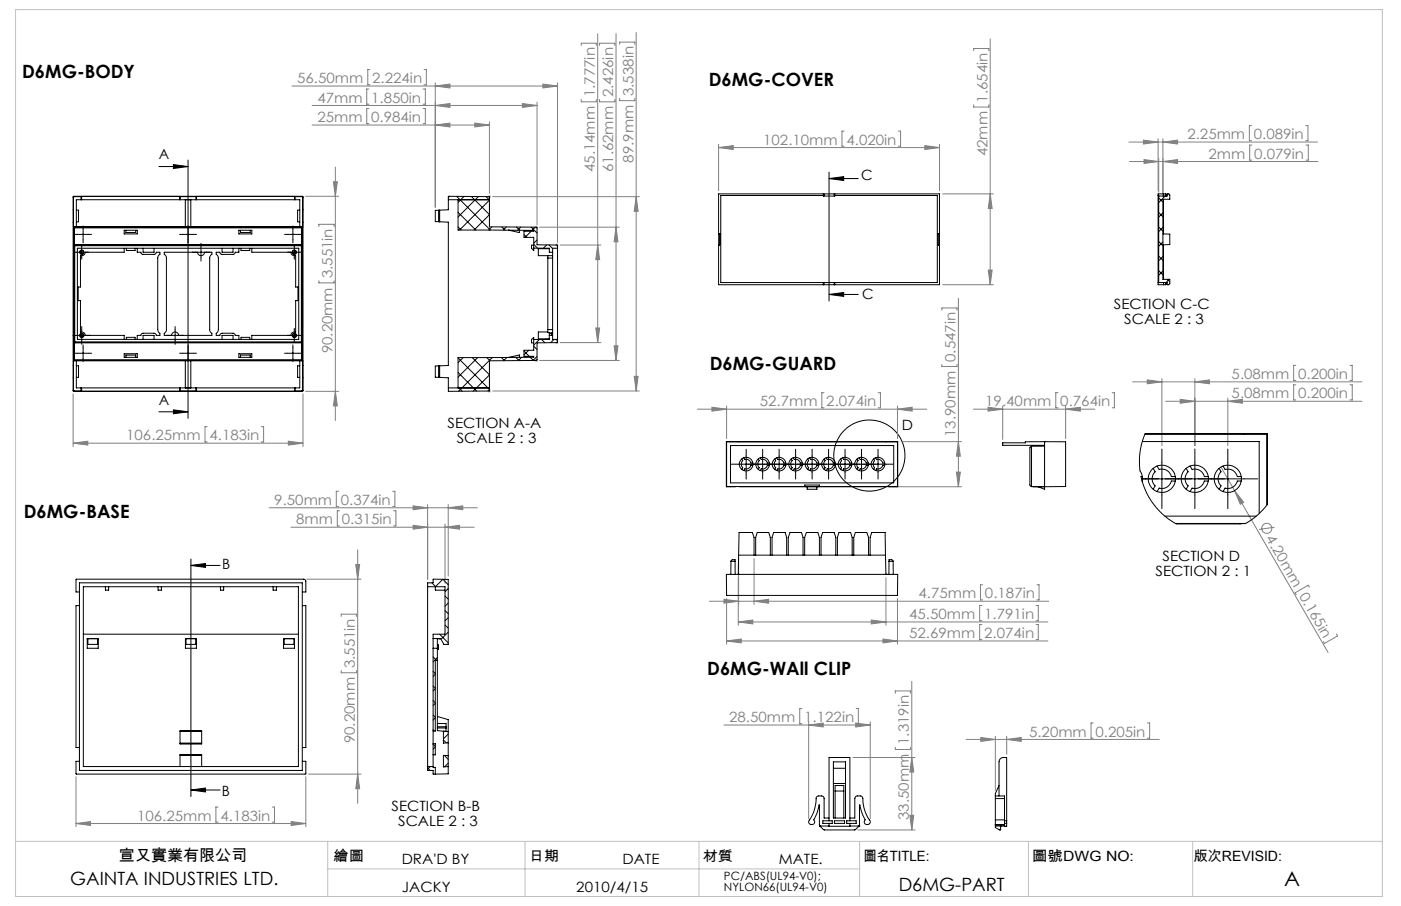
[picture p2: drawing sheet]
<svg xmlns="http://www.w3.org/2000/svg" width="432mm" height="279mm" viewBox="0 0 432 279" stroke-linecap="round" stroke-linejoin="round" font-family="sans-serif">
<g fill="none" stroke="#808080" stroke-width=".31">
<path d="M179.1 14v-.7h4.7v.7M184.2 10.4v95.3M184.8 14v-.7h4.7v.7M189.9 10.4v100.8M191 13.7v-.7h4.7v.7M196.1 10v110.6M300.1 15.6v-.6h4.7v.6M305.2 12v75.8M90 26.5h81.8M96.2 32.5h69.3M96.2 38.6h54.6M113.7 27.4h-.7v4.7h.7"/>
<path d="M113.7 33.5h-.7v4.6h.7M114 21.4h-.7v4.7h.7M130.4 27.4h.7v4.7h-.7M130.4 33.5h.7v4.6h-.7M130.7 21.4h.7v4.7h-.7M134.2 26.5l4.5-.6v1.2zM134.2 32.5l4.5-.6v1.2zM134.2 38.6l4.5-.6v1.2zM134.2 25.5v38.4M146.3 38l4.5 .6-4.5 .6zM150.8 37.5v22.2M161 31.9l4.5 .6-4.5 .6z"/>
<path d="M165.5 31.5v37.8M167.3 25.9l4.5 .6-4.5 .6zM171.8 25.5v49.3M179.1 30.7v.7h4.7v-.7M184.8 30.7v.7h4.7v-.7M191 30.3v.7h4.7v-.7M300.1 32.3v.7h4.7v-.7M385.8 38.7h-.7v4.7h.7M402.4 38.7h.7v4.7h-.7M102.8 56.1h1.2l-.6 4.4zM103.4 51.5v78.2M221.5 45.5l4.5-.6v1.2z"/>
<path d="M221.5 44.5v14.3M221.5 45.5h68.1M260.2 40.4h-.7v4.7h.7M276.9 40.4h.7v4.7h-.7M285 44.9l4.6 .6-4.6 .6zM289.6 44.5v14.3M290.5 59.8h15.7M305.2 59.8l.6 4.5h-1.2zM347.9 43.8h58.2M348.1 49.8h58.1M352.4 43.2l4.5 .6-4.5 .6zM352.6 49.2l4.5 .6-4.5 .6z"/>
<path d="M356.9 42.8v16M357.1 48.8v10.5M358.4 49.8l4.5-.6v1.2zM358.4 43.8l4.5-.6v1.2zM358.4 42.8v17.7M385.8 44.7h-.6v4.7h.6M402.5 44.7h.7v4.7h-.7M94.2 60.5h10.2M98.3 69.9v-.7h4.7v.7M151.8 60.6h45.3M166.3 70.1h24.6M172.6 75.6h12.6"/>
<path d="M184.2 75.6l.6 4.5h-1.2zM189.9 70.1l.6 4.5h-1.2zM196.1 60.6l.6 4.6h-1.2zM98.3 86.6v.6h4.7v-.6M290.3 95.6v-.6h4.7v.6M290.5 87.8h15.7M295.4 92v58.1M304.6 83.3h1.2l-.6 4.5zM166.3 111.2h24.6M172.6 105.7h12.6M183.6 101.1h1.2l-.6 4.6zM189.3 106.6h1.2l-.6 4.6z"/>
<path d="M195.5 116.1h1.2l-.6 4.5zM290.3 112.4v.6h4.7v-.6M349.1 117.8h70.6M353.6 117.2l4.5 .6-4.5 .6zM358.1 116.8v20.6M368.3 117.8l4.4-.6v1.2zM368.3 116.8v20.6M399.4 112.7h-.7v4.6h.7M399.4 118.7h-.7v4.6h.7M416.1 118.7h.7v4.6h-.7M416.1 112.7h.7v4.6h-.7M22.5 136.7l4.6-.6v1.2z"/>
<path d="M22.5 121.5v16.2M22.5 136.7h70.9M63.9 131.6h-.7v4.7h.7M80.5 131.6h.7v4.7h-.7M88.9 136.1l4.5 .6-4.5 .6zM93.4 121.5v16.2M94.2 120.7h10.2M103.4 120.7l.6 4.5h-1.2zM151.8 120.6h45.3M214.9 126.2h70.7M219.4 125.6l4.5 .6-4.5 .6zM223.9 125.2v10.1"/>
<path d="M254 121.1h-.7v4.7h.7M270.7 121.1h.7v4.7h-.7M276.6 126.2l4.5-.6v1.2zM276.6 125.2v10.1M277.7 136.2h18.7M295.4 136.2l.6 4.5h-1.2zM300 126.2h37.4M304.5 125.6l4.5 .6-4.5 .6zM309 125.2v10.3M326.1 121.1h-.7v4.7h.7M328.4 126.2l4.6-.6v1.2zM328.4 125.2v10.1"/>
<path d="M342.8 121.1h.7v4.7h-.7M359.3 123.8h60.4M363.7 123.2l4.6 .6-4.6 .6zM378.4 123.8l4.5-.6v1.2zM378.4 122.8v14.6M82.9 156.6h64.2M104.4 151.5h-.8v4.7h.8M104.6 157.5h-.6v4.7h.6M121 151.5h.7v4.7h-.7M121.3 157.5h.7v4.7h-.7M127.3 156l4.5 .6-4.5 .6zM131.8 155.6v23.1"/>
<path d="M138.1 156.6l4.5-.6v1.2zM138.1 155.6v22.1M273.5 150.1h22.9M294.8 145.6h1.2l-.6 4.5zM376.3 144l4.2 7.3M380.5 151.3l2.8 3.6-1 .6zM380.5 151.3l28.8 49.9M89.7 162.6h56.5M94.6 178.6h16.7M109.6 174.1h1.2l-.6 4.5zM110.2 169.6v78.1M127.3 162l4.5 .6-4.5 .6z"/>
<path d="M137.2 162.6l4.4-.6v1.2zM137.2 161.6v18.3M227.5 178.1v14.7M227.6 172.2v14.2M232.4 172.2v14.2M273 178.1v14.7M392.8 162.6l-4.7 .7M105.2 190.1v-.7h4.7v.7M218.7 185.4h104.5M223.1 184.8l4.5 .6-4.5 .6zM223.9 197.7l4.6-.6v1.2zM223.9 184.6v14"/>
<path d="M223.9 197.7h99.1M227.5 191.8l4.5-.6v1.2zM227.5 191.8h95.5M232.4 185.4l4.5-.6v1.2zM268.5 191.2l4.5 .6-4.5 .6zM272.1 197.1l4.5 .6-4.5 .6zM276.6 184.6v14M302.6 186.7h-.7v4.7h.7M302.6 192.6h-.7v4.6h.7M302.9 180.3h-.7v4.7h.7M319.3 186.7h.7v4.7h-.7M319.3 192.6h.7v4.6h-.7"/>
<path d="M319.6 180.3h.7v4.7h-.7M403.6 181.1l-.4-.6-4 2.3 .3 .6M411.9 195.5l.4 .6-4.1 2.3-.3-.6M105.2 206.8v.7h4.7v-.7M247.2 218.5h-.7v4.7h.7M263.9 218.5h.6v4.7h-.6M275.9 213.8v-.7h4.7v.7M281 210.1v45.8M23.4 239.5v15.5M94.3 239.5v15.5M95 238.7h16.3M110.2 238.7l.6 4.5h-1.2z"/>
<path d="M223.1 223.6h45.1M249.2 223.6l4.5-.6v1.2zM249.2 222.6v29.9M262.9 233.6h19.1M263.7 223l4.5 .6-4.5 .6zM268.2 222.6v29.9M275.9 230.5v.6h4.7v-.6M281 233.6l.6 4.5h-1.2zM297.8 228h59.5M302.3 227.4l4.5 .6-4.5 .6zM306.8 227v16.7M310.3 228l4.4-.6v1.2z"/>
<path d="M310.3 227v5.6M336.9 223h-.6v4.6h.6M353.6 223h.7v4.6h-.7M23.4 254l4.5-.6v1.2zM23.4 254h70.9M67.2 248.9h-.7v4.6h.7M83.9 248.9h.7v4.6h-.7M89.7 253.4l4.6 .6-4.6 .6zM264.4 255.9h17.6M280.4 251.4h1.2l-.6 4.5z"/>
<circle cx="390.5" cy="162.9" r="1.56"/>
</g>
<g fill="none" stroke="#000" stroke-width=".31">
<path d="M49 51.4h9M53.4 50.8l4.6 .6-4.6 .6zM58 49.4v79.6M255.5 55.1l4.5-.6v1.2zM255.5 53.1v39.7M255.5 55.1h9M23 77.8h4.4M23 72.3h5.2M25.2 75.6v4.3M25.6 69.7v5.2M55.4 72.3h5.2M59.2 77.8h5.5"/>
<path d="M61.9 75v5.5M87.7 72.3h5.2M88.5 77.8h4.4M90.3 69.7v5.2M90.7 75.6v4.3M255.5 90.8l4.5-.6v1.2zM255.5 90.8h9M22.5 103.4h5.4M23 108.9h5.2M25.2 100.7v5.5M25.6 106.4v5.1M51.2 103.4h5.5"/>
<path d="M54 100.7v5.5M55.4 108.9h5.2M87.7 108.9h5.2M88.5 103.4h4.4M90.3 106.4v5.1M90.7 101.3v4.3M49 127h9M53.4 126.4l4.6 .6-4.6 .6zM230 138.5v9.2M235.1 138.5v9.2M240.1 138.5v9.2M245.2 138.5v9.2"/>
<path d="M250.3 138.5v9.2M255.4 138.5v9.2M260.5 138.5v9.2M265.5 138.5v9.2M270.6 138.5v9.2M358.1 138.5v18.3M368.3 138.5v18.3M378.4 138.5v18.3M225.4 143.2h49.8M351.8 147.7h35.8M58.8 174.4l4.5-.6v1.2zM58.8 172.4v73.2"/>
<path d="M58.8 174.4h9M58.8 243.6l4.5-.6v1.2zM58.8 243.6h9"/>
<circle cx="267.9" cy="140.5" r="11"/>
</g>
<g fill="none" stroke="#c0c0c0" stroke-width=".31">
<path d="M4.8 3h421.2v273.5h-421.2zM150.4 60.6h.9M150.5 60.3l.7 .7M150.8 60.1v1M151.2 60.3l-.7 .7M164.8 70.1h1M165 69.7l.7 .7M165.3 69.6v1M165.7 69.7l-.7 .7M171.1 75.6h1.1M171.3 75.2l.7 .7M171.6 75.1v1"/>
<path d="M172 75.2l-.7 .7M164.8 111.2h1M165 110.8l.7 .7M165.3 110.7v1M165.7 110.8l-.7 .7M171.1 105.7h1.1M171.3 105.3l.7 .7M171.6 105.2v1M172 105.3l-.7 .7M150.4 120.6h.9M150.5 120.2l.7 .7M150.8 120.1v1"/>
<path d="M151.2 120.2l-.7 .7M4.8 259.5h421.2M101 259.5v17M161.8 259.5v17M215.4 259.5v17M264.9 259.5v17M317 259.5v17M367.6 259.5v17M101 268h163.9"/>
</g>
<g fill="#000">
<path d="M53.4 50.8l4.6 .6-4.6 .6zM53.4 126.4l4.6 .6-4.6 .6z"/>
<path d="M58.8 243.6l4.5-.6v1.2zM58.8 174.4l4.5-.6v1.2zM255.5 55.1l4.5-.6v1.2zM255.5 90.8l4.5-.6v1.2z"/>
</g>
<g fill="#808080">
<path d="M380.5 151.3l2.8 3.6-1 .6z"/>
<path d="M183.6 101.1h1.2l-.6 4.6zM184.2 75.6l.6 4.5h-1.2z"/>
<path d="M189.3 106.6h1.2l-.6 4.6zM189.9 70.1l.6 4.5h-1.2z"/>
<path d="M196.1 60.6l.6 4.6h-1.2zM195.5 116.1h1.2l-.6 4.5z"/>
<path d="M249.2 223.6l4.5-.6v1.2zM263.7 223l4.5 .6-4.5 .6z"/>
<path d="M304.5 125.6l4.5 .6-4.5 .6zM328.4 126.2l4.6-.6v1.2z"/>
<path d="M302.3 227.4l4.5 .6-4.5 .6zM310.3 228l4.4-.6v1.2z"/>
<path d="M127.3 156l4.5 .6-4.5 .6zM138.1 156.6l4.5-.6v1.2zM221.5 45.5l4.5-.6v1.2zM285 44.9l4.6 .6-4.6 .6zM219.4 125.6l4.5 .6-4.5 .6zM276.6 126.2l4.5-.6v1.2zM363.7 123.2l4.6 .6-4.6 .6zM378.4 123.8l4.5-.6v1.2zM353.6 117.2l4.5 .6-4.5 .6zM368.3 117.8l4.4-.6v1.2z"/>
<path d="M352.6 49.2l4.5 .6-4.5 .6zM358.4 49.8l4.5-.6v1.2z"/>
<path d="M134.2 26.5l4.5-.6v1.2zM167.3 25.9l4.5 .6-4.5 .6z"/>
<path d="M22.5 136.7l4.6-.6v1.2zM88.9 136.1l4.5 .6-4.5 .6z"/>
<path d="M137.2 162.6l4.4-.6v1.2zM127.3 162l4.5 .6-4.5 .6zM358.4 43.8l4.5-.6v1.2zM352.4 43.2l4.5 .6-4.5 .6z"/>
<path d="M161 31.9l4.5 .6-4.5 .6zM134.2 32.5l4.5-.6v1.2z"/>
<path d="M146.3 38l4.5 .6-4.5 .6zM134.2 38.6l4.5-.6v1.2z"/>
<path d="M102.8 56.1h1.2l-.6 4.4zM103.4 120.7l.6 4.5h-1.2z"/>
<path d="M280.4 251.4h1.2l-.6 4.5zM281 233.6l.6 4.5h-1.2z"/>
<path d="M109.6 174.1h1.2l-.6 4.5zM110.2 238.7l.6 4.5h-1.2zM305.2 59.8l.6 4.5h-1.2zM304.6 83.3h1.2l-.6 4.5zM295.4 136.2l.6 4.5h-1.2zM294.8 145.6h1.2l-.6 4.5z"/>
<path d="M23.4 254l4.5-.6v1.2zM89.7 253.4l4.6 .6-4.6 .6z"/>
<path d="M227.5 191.8l4.5-.6v1.2zM268.5 191.2l4.5 .6-4.5 .6z"/>
<path d="M223.9 197.7l4.6-.6v1.2zM272.1 197.1l4.5 .6-4.5 .6zM223.1 184.8l4.5 .6-4.5 .6zM232.4 185.4l4.5-.6v1.2z"/>
</g>
<g fill="none" stroke="#000" stroke-width=".31">
<path d="M253.8 59.8v.5M253.9 59.8v.7M257.1 59.8v.7M257.2 59.8v.7M257.3 59.8v.7h-3.5v-.2h-31.7v26.8h66.8v-26.8h-31.6M358.6 59.8v.7M359.2 59.8l.2 .7M359.2 59.8h-2.3v28h2.3M359.2 59.8v.7M359.7 59.8h.5l.3 .3v1.4h-2.1v24.6h2.1v1.4l-.3 .3h-.5v-.7h-2.8M359.7 59.8v.7h-2.6M359.8 59.8h-.1"/>
<path d="M22.5 60.7l.1 .2M22.5 60.7v59.8M22.6 60.9v9.2M22.6 70.1l.2 .2M22.8 60.5l-.3 .2M22.8 60.5h70.4M22.8 60.5l.1 .1M22.8 70.3h.2M22.8 70.3v40.6M22.8 75.7v.1M22.8 75.8h.2M22.9 70l-.3 .1"/>
<path d="M22.9 60.6l-.3 .3M22.9 70l.1 .1M22.9 70h70.2M22.9 60.6h2.1M23 75.5h.1M23 75.5l-.2 .2M23 70.1l-.2 .2M23 70.1v.2M23 75.5h69.9M23 75.5v.1M23 70.3v5.2M23 70.3h69.9"/>
<path d="M23 70.1h69.9M23 75.6l-.2 .2M23 75.6v.2M23 75.6h69.9M23 75.8h69.9M23 75.8v29.6M23.5 70v-8.4h68.9v8.4M23.5 64.8h.7v3.6h-.7M23.8 76.6h68.3v28.1h-68.3zM25 60.6v1M25 60.6h.2v1M38.3 76.6v1.2h-12a1.09 1.09 0 0 1-1.5 1v9.7h-.7v4.2h.7v9.7a1.09 1.09 0 0 1 1.5 1h12v1.3"/>
<path d="M38.3 71h4v1.1h-4zM38.8 71v.7h3v-.7M38.9 76.6v.7h2.7v-.7M42.3 76.6v1.2h1.1l.2 .4 .5 .3h3.4l.5-.3 .2-.4h1.1v.6l-.5 .5-.2 .7v22l.2 .7 .5 .5v.6h-1.1l-.2-.4-.5-.2h-3.4l-.5 .2-.2 .4h-1.1v1.3M44.1 76.6v1.2h3.4v-1.2M50.6 77.8h10.3a1.08 1.08 0 0 0 1.1 1 1.08 1.08 0 0 0 1-1h2.3v.6l-.7 1v22.4l.7 1v.6h-10.3a1.08 1.08 0 0 0-1-1 1.08 1.08 0 0 0-1.1 1h-2.3v-.6l.7-1v-22.4l-.7-1zM55.5 60.6h4.9M55.5 60.6h-.1v1M55.5 60.6v1M57.1 61.6v8.4M58.8 61.6v8.4M60.4 60.6h.2v1"/>
<path d="M60.4 60.6v1M68.4 76.6v1.2h3.4v-1.2M73.6 76.6v1.2h-1.1l-.1 .3-.6 .4h-3.4l-.5-.3-.1-.4h-1.2v.6l.6 .7 .1 .5v22l-.1 .6-.6 .6v.6h1.2l.1-.4 .5-.2h3.4l.5 .2 .2 .4h1.1v1.3M73.6 71h4v1.1h-4zM74.1 71v.7h3v-.7M74.3 76.6v.7h2.7v-.7M77.6 76.6v1.2h12a1.09 1.09 0 0 0 1.5 1v9.7h.7v4.2h-.7v9.7a1.09 1.09 0 0 0-1.5 1h-12v1.3M90.9 60.6h-.1v1M90.9 60.6h2.2M90.9 60.6v1M92.4 64.8h-.7v3.6h.7M92.9 75.6l.2 .2"/>
<path d="M92.9 75.8h.2M92.9 75.6v.2M92.9 75.8v29.6M92.9 75.5l.2 .2M92.9 75.5h.1M92.9 70.1l.2 .2M92.9 70.3h.2M92.9 70.1v.2M92.9 70.3v5.2M92.9 75.5v.1M93.1 70l.2 .1M93.1 60.6l.2 .3"/>
<path d="M93.1 70l-.2 .1M93.1 75.8v29.6M93.1 70.3v5.4M93.1 75.7v.1M93.2 60.5l.2 .2M93.2 60.5l-.1 .1M93.3 60.9v9.2M93.3 70.1l-.2 .2M93.4 60.7l-.1 .2M93.4 60.7v59.8M135.2 64.8l-1 .1v3.4l1 .1M135.2 64.8v3.6"/>
<path d="M135.2 68.4h.3M135.5 64.8l2.7-.1v-4.2l12.6 .1v9.4l14.5 .1 .2 .2v5.2l6.3 .2v29.9l-6.3 .1v5.2l-.2 .3-14.5 .1v9.3l-12.6 .1v-4.2l-2.7-.1M135.5 68.4l2.7 .1v44.2l-2.7 .1M135.5 64.8v3.6M135.5 64.8h-.3M138.2 61.6h12.6M138.6 60.5l-.4 .4M140.8 60.6l10.3 10.3M141.2 61.6v9.3l23.3 .1v.3h-3v1.9h3v4.1l-.7-.7v-1h.7M141.2 70l.9 .9M141.2 65.5l5.4 5.4M143 60.6l-1.8 1.8"/>
<path d="M145.3 60.6l5.5 5.6-4.7 4.7M147.5 60.6l-6.3 6.3M149.8 60.6l1 1.1M150.8 61.7l-9.2 9.2M151.6 70l-1 .9M154.7 70l.9 1M156.1 70l-1 1M156.9 71l3.2 .7v-.7M159.2 70l1 1M160.5 70l-1 1M161.5 72.4l.9 .8M163.7 71.3l-1.9 1.9"/>
<path d="M163.7 70.1l1.8 1.8M164.5 76.5l4.8 .1v1.2h1M164.5 75.4l1.2 1.1M165 70.1l-1 .9M165.5 74l-1 1M168.5 75.5l-1 1M168.8 78.8v.8M168.8 79.6v22M168.8 79.6h1.5M169.2 75.5l1.1 1.2M169.3 76.7h-3.4v2.1h4.4M170.3 77.8v1"/>
<path d="M170.3 78.8v.8M170.3 79.6v22M171.8 76.6h-1.5v1.2M221.5 72h.3v3.6h-.3M221.8 72.1h-.3v-12.3h68.1v28h-68.1v-12.3h.3M221.8 72.2h-.3v3.3h.3M257.3 60.3h.1M289.2 72.1h.4M289.2 75.5h.4M289.2 72.2h.4M289.6 72h-.4v3.6h.4M356.9 60.3h.2v26.8"/>
<path d="M357.1 79l1.3 1.3M357.1 74.5l1.3 1.3M357.1 70l1.3 1.3M357.1 65.5l1.3 1.4M357.1 61l1.3 1.3M358.4 65.6l-1.3 1.4M358.4 70.1l-1.3 1.3M358.4 74.6l-1.3 1.4M358.4 79.1l-1.3 1.3M358.4 72.1l2.1 .1v3.2l-2.1 .1M358.6 61.5v10.6M358.6 75.5v10.6"/>
<path d="M359.1 60.5l-2 2M253.8 87.1v.7M253.9 87.1v.7M257.1 87.1v.7M257.2 87.1v.7M257.3 87.1h.1M257.3 87.1v.7M357.1 83.5l1.3 1.3M358.4 83.6l-1.3 1.3M358.6 87.1v.7M359.2 87.1v.7M359.4 87.1l-.2 .7"/>
<path d="M359.8 86.1l.7 .8M360.4 86.1l-1 1M22.6 111.1l.3 .2M22.6 111.1v9.3M22.8 110.9l.2 .3M22.8 110.9h.2M22.8 110.9l-.2 .2M22.8 105.4l.2 .3M22.8 105.4h.2M22.9 111.3h70.2M23 105.7h.1M23 110.9v.3"/>
<path d="M23 105.7h69.9M23 105.7v5.2M23 110.9h69.9M23 111.2h69.9M23 111.2l-.1 .1M23 105.4v.3M23 105.4h69.9M23.5 111.3v8.3h68.9v-8.3M23.5 112.8h.7v3.6h-.7M25 119.6v1M25.2 119.6v1.1l-.2-.1M38.3 109.1h4v1.1h-4z"/>
<path d="M38.8 110.2v-.7h3v.7M38.9 104.7v-.7h2.7v.7M44.1 104.7v-1.3h3.4v1.3M55.4 119.6v1.1l.1-.1M55.5 119.6v1M57.1 111.3v8.3M58.8 111.3v8.3M60.4 119.6v1M60.6 119.6v1.1l-.2-.1M68.4 104.7v-1.3h3.4v1.3M73.6 109.1h4v1.1h-4zM74.1 110.2v-.7h3v.7"/>
<path d="M74.3 104.7v-.7h2.7v.7M90.8 119.6v1.1l.1-.1M90.9 119.6v1M92.4 112.8h-.7v3.6h.7M92.9 105.4h.2M92.9 105.4v.3M92.9 105.7h.1M92.9 110.9h.2M92.9 110.9v.3M92.9 105.7v5.2M92.9 111.2l.2 .1M93.1 105.4l-.2 .3"/>
<path d="M93.1 105.4v.1M93.1 105.5l-.2 .2M93.1 110.9l-.2 .3M93.1 105.5v5.4M93.1 110.9l.2 .2M93.3 111.1l-.2 .2M93.3 111.1v9.3M135.2 112.8l-1 .1v3.4l1 .1M135.2 112.8h.3M135.2 116.4h.3M135.2 112.8v3.6M135.5 112.8v3.6"/>
<path d="M138.2 119.6h12.6M141.2 119.3l1.3 1.4M141.2 114.9l5.7 5.7M141.2 110.4l9.6 9.7M142.7 110.3l-1.5 1.5M145.6 110.3l5.2 5.3M147.2 110.3l-6 6M150 110.3l1.1 1M150.8 115.6l-5 5M151.7 110.3l-10.4 10.4M154.5 110.2l1 1M156.2 110.2l-1 1"/>
<path d="M156.9 110.2l3.2-.7v.7M159 110.2l.9 1M160.8 110.2l-1 1M161.5 108.3l1.6 1.6M162.9 108l-1.4 1.4M163.4 110.2l1 1M164.5 105.7h-.7v-1l.7-.6v3.9h-3v1.9h3v.3l-23.3 .1v9.3M164.5 106.8l1 1M165.5 109.9l-1.2 1.3M166.3 104.7l-1.8 1.7M166.9 104.7l1 1M168.8 101.6v.9l1.2 .4"/>
<path d="M168.8 102.4h-2.9v2.1h3.4M168.8 101.6h1.5M169.3 103.4h1M169.3 103.4v1.3h-4.8M169.7 102.8h-.4v.6M170.1 103.4l.2 .2M170.3 101.6v1.2M170.3 102.8v1.9h1.5M170.3 102.8l-.3-.1v.7M170.8 104.7l-1 1M171.4 104.7l.4 .4M22.5 120.5l.3 .2"/>
<path d="M22.6 120.4l.3 .2M22.6 120.4l-.1 .1M22.8 120.7h70.4M22.9 120.6h2.1M22.9 120.6l-.1 .1M55.5 120.6h4.9M90.9 120.6h2.2M93.1 120.6l.1 .1M93.3 120.4l-.2 .2M93.3 120.4l.1 .1M93.4 120.5l-.2 .2M150.8 120.1l-.4 .5"/>
<path d="M223.9 136.2h52.8M223.9 136.2v13.8M223.9 136.2v13.9M225.1 137.4h50.3v11.5h-50.3zM227.5 136.2h.1M273 136.2h.1M276.7 136.2l-.1 13.8M276.7 136.2v13.9M317.9 137.6l-.5 .5v11.4l.5 .6M317.9 137.6v12.5M321.9 136.2h.1M321.9 136.2h6.5v13.8l-6.5 .1"/>
<path d="M321.9 136.2v14.7l-2-.8M321.9 137.6h-4M321.9 136.2h-5.9v.4h-7v.7h12.9M352.1 136.2h36v22.2M352.9 133.9h37.6M352.9 133.8h37.7v21.8l-3 3.2-3.7 2.7-21.4 .1-3.7-2.6-2.6-2.6-2.4-3.6-1.7-4.1a6.8 6.8 0 0 0-.8-3.9l-.1-3.7 .2-2.2 .7-3zM383.3 133.8h.1M390.5 133.9v21.9M390.6 133.8l-.1 .1M223.9 150h24.1M223.9 150v.1M226.7 150l-2.8 .1"/>
<path d="M227.7 150h45.2M228.6 141.5l.3 .6a1.48 1.48 0 0 0 0 2.1l-.3 .6M229.2 141.2l.4 .5a1.46 1.46 0 0 1 1.8 1.1h.6M232 143.5h-.6a1.51 1.51 0 0 1-1.8 1.1l-.4 .5M233.7 141.5l.3 .6a1.48 1.48 0 0 0 0 2.1l-.3 .6M234.3 141.2l.3 .5a1.46 1.46 0 0 1 1.9 1.1h.6M237.1 143.5h-.6a1.51 1.51 0 0 1-1.9 1.1l-.3 .5M238.8 141.5l.3 .6a1.48 1.48 0 0 0 0 2.1l-.3 .6M239.4 141.2l.3 .5a1.46 1.46 0 0 1 1.9 1.1h.6M242.2 143.5h-.6a1.51 1.51 0 0 1-1.9 1.1l-.3 .5M243.9 141.5l.3 .6a1.48 1.48 0 0 0 0 2.1l-.3 .6M244.5 141.2l.3 .5a1.46 1.46 0 0 1 1.9 1.1h.6"/>
<path d="M247.3 143.5h-.6a1.51 1.51 0 0 1-1.9 1.1l-.3 .5M248 150.1v-.5h4.5v.5M248.8 150.1v.8h3v-.8M249 141.5l.2 .6a1.48 1.48 0 0 0 0 2.1l-.2 .6M249.6 141.2l.3 .5a1.46 1.46 0 0 1 1.8 1.1h.6M252.3 143.5h-.6a1.51 1.51 0 0 1-1.8 1.1l-.3 .5M252.5 150h24.1M254 141.5l.3 .6a1.48 1.48 0 0 0 0 2.1l-.3 .6M254.6 141.2l.4 .5a1.46 1.46 0 0 1 1.8 1.1h.6M257.4 143.5h-.6a1.51 1.51 0 0 1-1.8 1.1l-.4 .5M259.1 141.5l.3 .6a1.48 1.48 0 0 0 0 2.1l-.3 .6M259.7 141.2l.3 .5a1.46 1.46 0 0 1 1.9 1.1h.6"/>
<path d="M262.5 143.5h-.6a1.51 1.51 0 0 1-1.9 1.1l-.3 .5M264.2 141.5l.3 .6a1.48 1.48 0 0 0 0 2.1l-.3 .6M264.8 141.2l.3 .5a1.46 1.46 0 0 1 1.9 1.1h.6M267.6 143.5h-.6a1.51 1.51 0 0 1-1.9 1.1l-.3 .5M269.3 141.5l.3 .6a1.48 1.48 0 0 0 0 2.1l-.3 .6M269.9 141.2l.3 .5a1.46 1.46 0 0 1 1.9 1.1h.6M272.7 143.5h-.6a1.51 1.51 0 0 1-1.9 1.1l-.3 .5M273.9 150l2.8 .1M276.6 150l.1 .1M317.9 150.1h4M318.5 150.1h3.4M318.5 150.1h.1"/>
<path d="M352.1 147h-.5l.5 1.3M355.4 144.4l.6 1.1a3 3 0 0 0 0 4.3l-.6 1.1M356.6 143.7l.7 1.1a2.97 2.97 0 0 1 3.7 2.2h1.2M359 159.2h28.2M362.2 148.3h-1.2a3 3 0 0 1-3.7 2.2l-.7 1.1M365.6 144.4l.6 1.1a3 3 0 0 0 0 4.3l-.6 1.1M366.8 143.7l.6 1.1a2.97 2.97 0 0 1 3.8 2.2h1.2M372.4 148.3h-1.2a3 3 0 0 1-3.8 2.2l-.6 1.1M375.7 144.4l.6 1.1a3 3 0 0 0 0 4.3l-.6 1.1M376.9 143.7l.7 1.1a2.97 2.97 0 0 1 3.8 2.2h1.2M382.6 148.3h-1.2a3 3 0 0 1-3.8 2.2l-.7 1.1M24.5 179.7h68.7v57.9h-68.7z"/>
<path d="M133.1 179.7l1.2 1.2M223.9 177.1h52.8l-.1 6.5h-52.7zM225.3 173.1l.5-.5h.8v.5M225.3 173.1l-.1 4M225.3 173.1h1.3M226.6 173.1v4M227.5 177.1h.1M227.6 171.2h45.3M227.6 171.2l-.1 5.9M227.6 171.2l.2-7h4.1l.5 1.5v5.5M232.9 171.2v-5.5l.5-1.5h3.5l.5 1.5v5.5M237.9 171.2v-5.5l.5-1.5h3.6l.5 1.5v5.5"/>
<path d="M243 171.2v-5.5l.5-1.5h3.5l.5 1.5v5.5M248 171.2v-5.5l.5-1.5h3.6l.5 1.5v5.5M253 171.2v-5.5l.5-1.5h3.6l.5 1.5v5.5M258.1 171.2v-5.5l.5-1.5h3.5l.5 1.5v5.5M263.1 171.2v-5.5l.5-1.5h3.6l.5 1.5v5.5M268.2 171.2v-5.5l.5-1.5h4.1l.1 7M272.9 171.2l.1 5.9M273 177.1h.1M274 173.1v-.5h1l.3 .5M274 173.1h1.3M274 173.1v4M275.3 173.1v4"/>
<path d="M362.3 161.4h21.6M24.5 182.6h-1.1l.1-4h70.2l.6 .6v3.4h-1.1M24.5 186.8h-1.1v43.7h1.1M25.7 180.9h66.3v55.5h-66.3zM25.7 195.6h66.3M26.9 196.9h3.4v3h-3.4zM26.9 197h3.4M27.1 197v1.7h3v-1.7M32.5 180.9v1.1h1v-1.1M48.7 180.9v1.1h1v-1.1M57.1 196.9h3.4v3h-3.4zM57.1 197h3.4"/>
<path d="M57.3 197v1.7h3v-1.7M67.9 180.9v1.1h1v-1.1M84.2 180.9v1.1h1v-1.1M87.4 196.9h3.4v3h-3.4zM87.4 197h3.4M87.6 197v1.7h3v-1.7M93.2 186.8h1.1v43.7h-1.1M131.8 180.9h5.4v14.7h-3.7v41.1l.7-.1v2.1M133.5 196.9l2 .1M133.5 199.9h1.3M134.2 180.9v1.1h3M134.8 198.9a.59 .59 0 0 1 .3 .9v.4h-.3"/>
<path d="M135.5 197h.3l1 1.7h1.3v-20l-4.6-.1v1.1h-1.7v57.9h1.7v1.1h.7M135.5 197h-.7v28.3l3.3 .3M135.5 195.6l2.6 2.7M137.2 192.8l.9 .9M137.2 188.3l.9 1M137.2 183.8l.9 1M138.1 180.3l-1.6-1.7-2.3 2.3M138.1 181.5l-.9 1M138.1 185.9l-.9 1.1M138.1 190.5l-.9 1M138.1 194.9l-2.2 2.3M133.5 216l.7 .7"/>
<path d="M133.5 211.6l.7 .6M133.5 207l.7 .7M133.5 202.6l1 1.1M134.2 207.9l-.7 .7M134.2 212.4l-.7 .7M134.2 216.9l-.7 .7M134.8 202.8l-1.3 1.3M134.8 203.7h-.6v21.8l-.7-.1M24.5 234.8h-1.1l.1 3.9h70.6l.2-3.9h-1.1M55.5 232.8h6.7M55.5 236.4v-3.7h6.7v3.7M55.5 225.5h6.7"/>
<path d="M55.5 225.4h6.7v4h-6.7zM55.5 229.3h6.7M55.5 229.2h6.7M55.5 232.9h6.7M131.8 236.4h1.7M131.8 236.8l.8 .8M132.6 236.4l-.8 .8M133.5 225l.4 .4M133.5 220.5l.7 .7M133.5 229.5l.7 .7M133.5 238.5l.2 .2M133.5 229.4l.7-.1v3.5l-.7-.1"/>
<path d="M134.2 230.4l-.7 .6M134.2 221.4l-.7 .7M134.8 223.1h2.7v1M134.8 220.9l3.3 1v16.8h-3.9M134.8 224.1h2.7M134.8 224.5h2.7M136.7 228.2l.9 .9M136.7 225.5v3.7l1.4-.1M136.9 233l1.2 1.2M137.5 224.5v1h-.6M137.5 224.1v.4M138.1 226.4l-1.4 1.5"/>
<path d="M138.1 235.4l-1.1 1.1M138.1 233l-1.4-.1v3.6l1.4-.1M256.9 234.9h3.7v17.4h-3.7zM256.9 236.9h3.7M252.7 254.7l1.3 1.2h9.5l1.3-1.2M252.7 254.7h.1M252.7 254.7h2.8M253.6 253.1h2.9v.8h-2.9zM255.5 252.3h-1.5l-.1-6.4-.6-.4-1.4 .1a1.46 1.46 0 0 0-.4 1.7 14.1 14.1 0 0 1-2.3 6.1 .89 .89 0 0 0 1.2 .9 .89 .89 0 0 0 .4-1.5l.9-1.9 .8-2.7 .2 6.5M255.5 253.1v-19.5h6.4v19.5M255.5 253.9v.9h6.4v-.9M256.9 241.6h3.7"/>
<path d="M257.2 253.1h3.1v.8h-3.1zM257.4 243.9h2.7M257.4 252.3v-10h2.7v10M260.9 253.1h3v.8h-3zM261.9 252.3h1.6l.1-6.4 .5-.4 1.4 .1a1.46 1.46 0 0 1 .5 1.7 14.1 14.1 0 0 0 2.2 6.1 .89 .89 0 0 1-1.2 .9 .89 .89 0 0 1-.3-1.5l-1.2-2.4-.5-2.2-.2 6.5M261.9 254.7h2.9M264.8 254.7h.1M306.8 252.8v1.5M306.8 246.3v6.5M306.8 245.5h2.8v.8M306.8 245.5v.8M306.8 254.4v.3"/>
<path d="M306.8 254.3h2.8M306.8 254.7h2.8M306.8 252.8h2.8M306.8 246.3h2.8M306.8 254.4h2.8M306.8 254.3v.1M306.8 254.7v.5l1 .6M307.8 255.8h.6M307.9 245.5v-10.6l.2-.6 .5-.5 1.7-.2v21.2l-.7-.1M307.9 242.3l-1.1 2.4v.8M308.4 254.7h.1M308.4 254.7v1.1"/>
<path d="M309.6 252.8v1.5M309.6 246.3v6.5M309.6 254.4v.3M309.6 253.9h.7M309.6 253.1h.7M309.6 254.3v.1"/>
<circle cx="25.2" cy="77.8" r=".5"/>
<circle cx="25.2" cy="77.8" r=".68"/>
<circle cx="90.7" cy="77.8" r=".5"/>
<circle cx="90.7" cy="77.8" r=".67"/>
<circle cx="25.2" cy="103.4" r=".5"/>
<circle cx="25.2" cy="103.4" r=".67"/>
<circle cx="90.7" cy="103.4" r=".5"/>
<circle cx="90.7" cy="103.4" r=".67"/>
<circle cx="230" cy="143.1" r="2.1"/>
<circle cx="235" cy="143.1" r="2.1"/>
<circle cx="240.1" cy="143.1" r="2.1"/>
<circle cx="245.2" cy="143.1" r="2.1"/>
<circle cx="250.3" cy="143.1" r="2.1"/>
<circle cx="255.4" cy="143.1" r="2.1"/>
<circle cx="260.4" cy="143.1" r="2.1"/>
<circle cx="265.5" cy="143.1" r="2.1"/>
<circle cx="270.6" cy="143.1" r="2.1"/>
<circle cx="358.1" cy="147.7" r="4.2"/>
<circle cx="368.3" cy="147.7" r="4.2"/>
<circle cx="378.4" cy="147.7" r="4.2"/>
</g>
<text font-size="6.2" x="395.8" y="273.3">A</text>
<g font-size="5.6">
<text x="6.8" y="24.2">D6MG-BODY</text>
<text x="218.4" y="26.6">D6MG-COVER</text>
<text x="218.7" y="114">D6MG-GUARD</text>
<text x="7.3" y="159.7">D6MG-BASE</text>
<text x="218" y="208.1">D6MG-WAll CLIP</text>
<text x="21.7" y="272.9">GAINTA INDUSTRIES LTD.</text>
<text x="277" y="274.6">D6MG-PART</text>
</g>
<text font-size="4.9" x="36.7" y="265.4">宣又實業有限公司</text>
<g font-size="4.4" fill="#808080">
<text x="91.6" y="25.7">56.50mm</text>
<text x="114.7" y="25.7">2.224in</text>
<text x="183.4" y="30" transform="rotate(-90 183.4 30)">1.777in</text>
<text x="189" y="30" transform="rotate(-90 189 30)">2.426in</text>
<text x="195.2" y="29.6" transform="rotate(-90 195.2 29.6)">3.538in</text>
<text x="97.8" y="31.7">47mm</text>
<text x="114.4" y="31.7">1.850in</text>
<text x="304.3" y="31.6" transform="rotate(-90 304.3 31.6)">1.654in</text>
<text x="97.8" y="37.7">25mm</text>
<text x="114.4" y="37.7">0.984in</text>
<text x="235.2" y="44.6">102.10mm</text>
<text x="260.9" y="44.6">4.020in</text>
<text x="366" y="42.9">2.25mm</text>
<text x="386.5" y="42.9">0.089in</text>
<text x="183.4" y="53.1" transform="rotate(-90 183.4 53.1)">45.14mm</text>
<text x="189" y="53.1" transform="rotate(-90 189 53.1)">61.62mm</text>
<text x="195.2" y="50.1" transform="rotate(-90 195.2 50.1)">89.9mm</text>
<text x="304.3" y="48.2" transform="rotate(-90 304.3 48.2)">42mm</text>
<text x="372.5" y="48.9">2mm</text>
<text x="386.5" y="48.9">0.079in</text>
<text x="102.5" y="85.9" transform="rotate(-90 102.5 85.9)">3.551in</text>
<text x="102.5" y="109" transform="rotate(-90 102.5 109)">90.20mm</text>
<text x="294.5" y="111.6" transform="rotate(-90 294.5 111.6)">0.547in</text>
<text x="379.6" y="116.9">5.08mm</text>
<text x="400.1" y="116.9">0.200in</text>
<text x="234.2" y="125.3">52.7mm</text>
<text x="254.7" y="125.3">2.074in</text>
<text x="303.7" y="125.3">19.40mm</text>
<text x="326.8" y="125.3">0.764in</text>
<text x="379.6" y="122.9">5.08mm</text>
<text x="400.1" y="122.9">0.200in</text>
<text x="38.9" y="135.8">106.25mm</text>
<text x="64.6" y="135.8">4.183in</text>
<text x="294.5" y="134.8" transform="rotate(-90 294.5 134.8)">13.90mm</text>
<text x="84.6" y="155.7">9.50mm</text>
<text x="105" y="155.7">0.374in</text>
<text x="91.3" y="161.7">8mm</text>
<text x="105.3" y="161.7">0.315in</text>
<text x="390" y="166" transform="rotate(60 390 166)">4.20mm 0.165in</text>
<text x="283.1" y="184.5">4.75mm</text>
<text x="303.6" y="184.5">0.187in</text>
<text x="280.2" y="190.9">45.50mm</text>
<text x="303.3" y="190.9">1.791in</text>
<text x="280.2" y="196.8">52.69mm</text>
<text x="303.3" y="196.8">2.074in</text>
<text x="109.4" y="206.1" transform="rotate(-90 109.4 206.1)">3.551in</text>
<text x="224.7" y="222.7">28.50mm</text>
<text x="247.9" y="222.7">1.122in</text>
<text x="317.2" y="227.2">5.20mm</text>
<text x="337.7" y="227.2">0.205in</text>
<text x="109.4" y="229.2" transform="rotate(-90 109.4 229.2)">90.20mm</text>
<text x="280.2" y="229.8" transform="rotate(-90 280.2 229.8)">1.319in</text>
<text x="42.3" y="253.1">106.25mm</text>
<text x="67.9" y="253.1">4.183in</text>
<text x="280.2" y="252.9" transform="rotate(-90 280.2 252.9)">33.50mm</text>
</g>
<g font-size="4.4">
<text x="49" y="49.2">A</text>
<text x="265.4" y="55.7">C</text>
<text x="265.7" y="92.3">C</text>
<text x="343.3" y="95.3">SECTION C-C</text>
<text x="346.5" y="99.8">SCALE 2 : 3</text>
<text x="49" y="124.8">A</text>
<text x="137.9" y="132.1">SECTION A-A</text>
<text x="140.8" y="136.6">SCALE 2 : 3</text>
<text x="278" y="132.5">D</text>
<text x="358.3" y="173.1">SECTION D</text>
<text x="68.5" y="175.5">B</text>
<text x="356.1" y="177.6">SECTION 2 : 1</text>
<text x="68.4" y="245.4">B</text>
<text x="120.7" y="250.1">SECTION B-B</text>
<text x="122.7" y="254.7">SCALE 2 : 3</text>
<text x="102.8" y="265.4">繪圖</text>
<text x="123.8" y="266.4">DRA'D BY</text>
<text x="163" y="265.4">日期</text>
<text x="191.8" y="266.4">DATE</text>
<text x="216.6" y="265.4">材質</text>
<text x="240" y="266.4">MATE.</text>
<text x="266.1" y="265.4">圖名TITLE:</text>
<text x="318" y="265.4">圖號DWG NO:</text>
<text x="368" y="265.4">版次REVISID:</text>
<text x="123.9" y="275">JACKY</text>
<text x="177.6" y="275">2010/4/15</text>
</g>
<g font-size="3.5">
<text x="223.1" y="271.4">PC/ABS(UL94-V0);</text>
<text x="223.1" y="274.9">NYLON66(UL94-V0)</text>
</g>
</svg>
